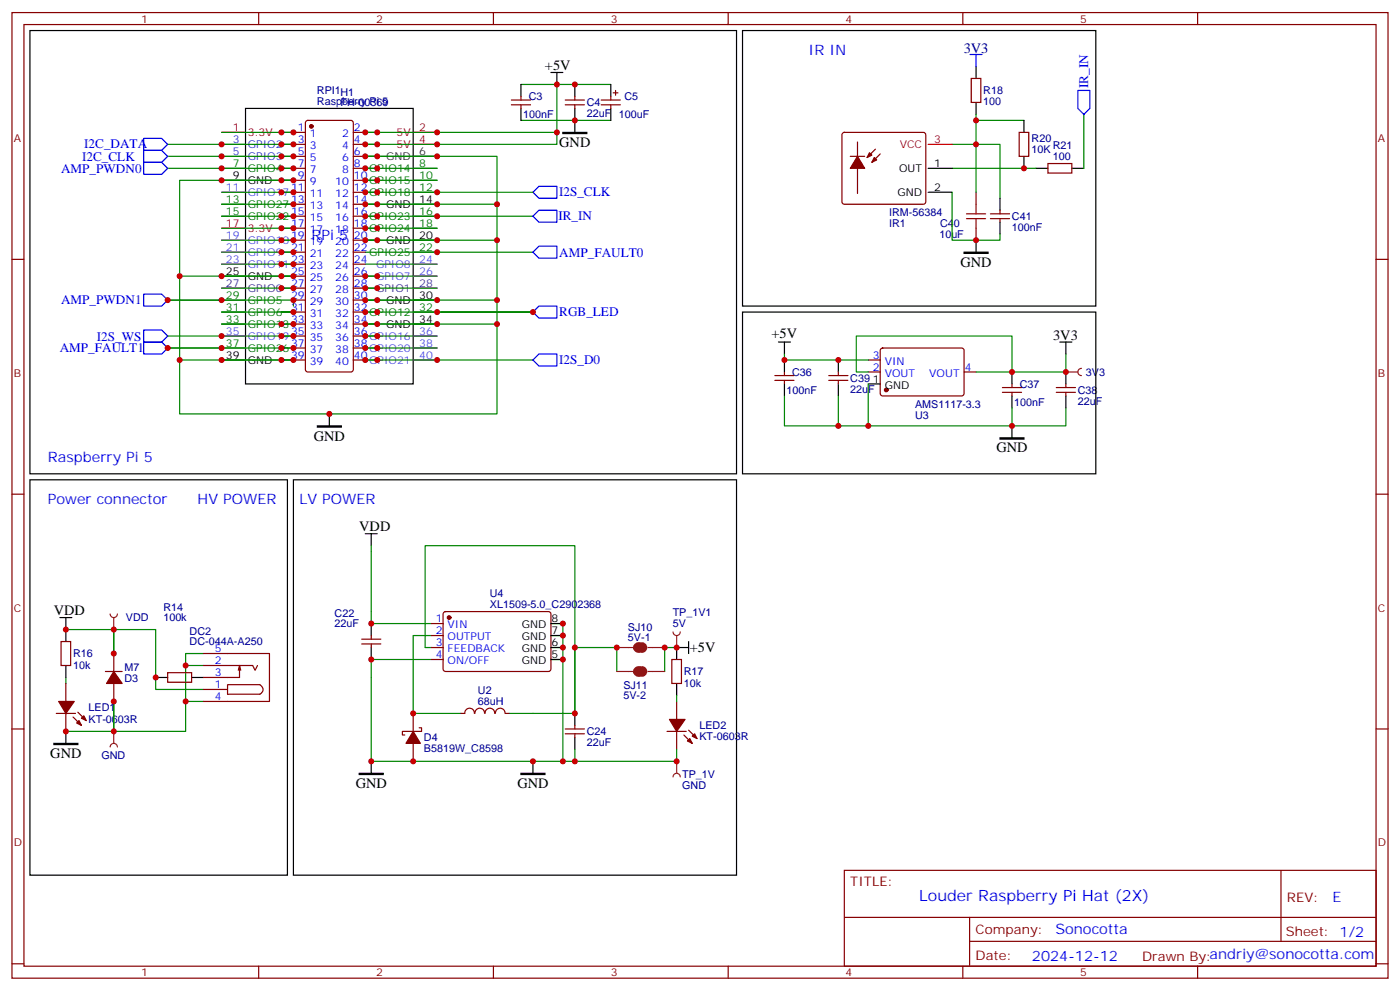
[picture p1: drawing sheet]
<svg xmlns="http://www.w3.org/2000/svg" width="412mm" height="292mm" viewBox="0 0 412 292" stroke-linecap="round" stroke-linejoin="round" font-family="sans-serif">
<g fill="none" stroke="#870000" stroke-width=".35">
<path d="M3.5 3.7h405.4v284.3h-405.4zM7.1 7.2h398.2v277.3h-398.2zM76.2 3.7v3.5M145.3 3.7v3.5M214.5 3.7v3.5M283.6 3.7v3.5M352.8 3.7v3.5M150.6 30.9h5.7M150.6 29.5h5.7M153.5 28.4v1.1M153.5 30.9v1M166.5 30.9h5.7"/>
<path d="M166.5 29.5h5.7M169.3 28.4v1.1M169.3 30.9v1M177.1 30.9h5.6M177.1 29.5h5.6M179.9 28.4v1.1M179.9 30.9v1M180.6 27.3h1.4M181.3 26.6v1.4M3.5 76.4h3.6M405.3 76.4h3.6M3.5 145.5h3.6"/>
<path d="M405.3 145.5h3.6M3.5 214.7h3.6M121.7 210.1v5.3M121.7 218.9v5.3M123.5 214.3h.7v1.1h-5.7v1h.7M405.3 214.7h3.6M248.7 256.3h156.6v28.2h-156.6zM377.3 256.3v20.9M248.7 270.1h156.5M285.6 277.2h119.6M285.6 270.1v14.2M3.5 283.8h3.6"/>
<path d="M76.2 284.5v3.5M145.3 284.5v3.5M214.5 284.5v3.5M283.6 284.5v3.5M352.8 284.5v3.5M405.3 283.8h3.6"/>
</g>
<g fill="none" stroke="#000" stroke-width=".35">
<path d="M8.8 9h208.2v130.5h-208.2zM72.3 31.9h49.4v81.2h-49.4zM153.5 24.9v3.5M153.5 31.9v3.6M162.3 21.3h3.5M164 21.3v3.6M169.3 24.9v3.5M169.3 31.9v7.1M179.9 24.9v3.5M179.9 31.9v3.6M65.3 53.1h7M121.7 60.1h7.1"/>
<path d="M121.7 70.7h7.1M65.3 81.3h7M121.7 88.4h7.1M121.7 95.4h7.1M65.3 106h7M97 121.9v3.5"/>
</g>
<path d="M157 56.6l1.7-1.7h5.3v3.5h-5.3zM42.3 97.2h5.3l1.8 1.8-1.8 1.7h-5.3z" fill="none" stroke="#00f" stroke-width=".35"/>
<path d="M65.3 39h7M121.7 39h7.1M121.7 42.5h7.1M65.3 67.2h7" fill="none" stroke="#f00" stroke-width=".35"/>
<path d="M65.3 42.5h7M65.3 46h7" fill="none" stroke="#06c" stroke-width=".35"/>
<path d="M121.7 46h7.1" fill="none" stroke="#333" stroke-width=".35"/>
<g fill="none" stroke="#060" stroke-width=".35">
<path d="M65.3 49.6h7M121.7 49.6h7.1M121.7 53.1h7.1M121.7 56.6h7.1M65.3 60.1h7M65.3 63.7h7M121.7 63.7h7.1M121.7 67.2h7.1M121.7 74.3h7.1M65.3 88.4h7M65.3 91.9h7M65.3 95.4h7"/>
<path d="M121.7 91.9h7.1M65.3 102.5h7"/>
</g>
<path d="M65.3 56.6h7M65.3 70.7h7M65.3 74.3h7M65.3 77.8h7M121.7 77.8h7.1M65.3 99h7M121.7 81.3h7.1M121.7 99h7.1M121.7 102.5h7.1M121.7 106h7.1" fill="none" stroke="#90f" stroke-width=".35"/>
<path d="M65.3 84.8h7M121.7 84.8h7.1" fill="none" stroke="#609" stroke-width=".35"/>
<g fill="none" stroke="#008700" stroke-width=".35">
<path d="M65.3 39h21.1M107.6 39h56.4M153.5 35.5h26.4M153.5 24.9h26.4M164 24.9v17.6h-56.4M49.4 49.6h37M49.4 46h37M49.4 42.5h37M65.3 53.1h21.1h-33.5v28.2h33.5h-21.1M65.3 56.6h21.1M107.6 56.6h49.4M128.8 46h-21.2h38.8v14.1"/>
<path d="M65.3 67.2h21.1M65.3 63.7h21.1M107.6 67.2h21.2M107.6 63.7h49.4M128.8 70.7h-21.2h38.8v17.7M128.8 60.1h-21.2h38.8v10.6M52.9 81.3v24.7h33.5h-21.1M65.3 95.4h21.1M65.3 84.8h21.1M107.6 81.3h21.2M107.6 99h21.2M128.8 95.4h-21.2h38.8v26.5h-93.5v-15.9"/>
<path d="M128.8 88.4h-21.2h38.8v7M49.4 102.5h37M107.6 106h49.4M107.6 102.5h21.2"/>
</g>
<path d="M165.8 39h7.1v.3h-7.1zM93.5 125.4h7v.4h-7z" fill="#000" stroke="#000" stroke-width=".35"/>
<path d="M121.7 215.4l2.1 3.5h-4.2z" fill="#870000" stroke="#870000" stroke-width=".35"/>
<path d="M198.3 186.1a1.06 1.06 0 0 0 1 1 1.06 1.06 0 0 0 1.1-1M199.3 187.1v3.6" fill="none" stroke="#8c2424" stroke-width=".35"/>
<circle cx="199.3" cy="190.7" r=".18" fill="#8c2424"/>
<path d="M86.4 141.3h130.6v116.4h-130.6zM107.6 157.2h3.5M109.4 157.2v3.5M109.4 183.6v3.5M109.4 190.7v3.5M202.8 190.7h-3.5v3.5M202.8 188.9v3.5M169.3 210.1v3.5M169.3 217.1v3.6M199.3 201.3v3.5M109.4 224.2v3.5M157 224.2v3.5" fill="none" stroke="#000" stroke-width=".35"/>
<path d="M109.4 160.7v1.8M109.4 183.6h17.6M125.2 190.7h1.8M127 194.2h-17.6v30h59.9v-3.5M127 187.1h-5.3v23h14.1M162.3 183.6h3.5v40.6M162.3 187.1h3.5M162.3 190.7h3.5M162.3 194.2h3.5M169.3 190.7v19.4h-19.4" fill="none" stroke="#008700" stroke-width=".35"/>
<path d="M105.8 227.7h7.1v.4h-7.1zM153.5 227.7h7v.4h-7z" fill="#000" stroke="#000" stroke-width=".35"/>
<g fill="none" stroke="#870000" stroke-width=".35">
<path d="M106.5 189.6h5.7M106.5 188.2h5.7M109.4 187.1v1.1M109.4 189.6v1.1M197.9 194.2h2.8v7.1h-2.8zM166.5 216.1h5.7M166.5 214.7h5.7M169.3 213.6v1.1M169.3 216.1v1M196.5 215.4h5.6M199.3 206.6v5.2M199.3 215.4v5.3"/>
<path d="M201.4 216.4l2.5 2.5M202.8 215l2.5 2.5"/>
</g>
<g fill="#870000" stroke="#870000" stroke-width=".35">
<path d="M202.5 218.2l.7-.7 .7 1.4z"/>
<path d="M203.9 216.8l.7-.7 .7 1.4z"/>
<path d="M197.2 211.8h4.6l-2.5 3.6z"/>
</g>
<path d="M198.3 228.8a1.06 1.06 0 0 1 1-1.1 1.06 1.06 0 0 1 1.1 1.1M199.3 224.2v3.5" fill="none" stroke="#8c2424" stroke-width=".35"/>
<circle cx="199.3" cy="224.2" r=".18" fill="#8c2424"/>
<path d="M109.4 162.5v21.1M125.2 190.7v-30h44.1v30h12.4v7M169.3 190.7v19.4M199.3 190.7h-3.5v7M199.3 204.8v1.8M199.3 220.7v3.5h-30" fill="none" stroke="#008700" stroke-width=".35"/>
<path d="M32.5 220a1.06 1.06 0 0 1 1-1.1 1.06 1.06 0 0 1 1.1 1.1M33.5 215.4v3.5" fill="none" stroke="#8c2424" stroke-width=".35"/>
<circle cx="33.5" cy="215.4" r=".18" fill="#8c2424"/>
<path d="M32.5 180.8a1.06 1.06 0 0 0 1 1.1 1.06 1.06 0 0 0 1.1-1.1M33.5 181.9v3.5" fill="none" stroke="#8c2424" stroke-width=".35"/>
<circle cx="33.5" cy="185.4" r=".18" fill="#8c2424"/>
<g fill="none" stroke="#008700" stroke-width=".35">
<path d="M82.9 39h3.5M107.6 39h3.5M287.5 35.5h14.1M287.5 33.7v22.9M319.3 33.7v15.9M82.9 49.6h3.5M82.9 53.1h3.5M82.9 56.6h3.5M82.9 46h3.5M82.9 42.5h3.5M107.6 49.6h21.2M107.6 53.1h21.2"/>
<path d="M107.6 56.6h3.5M107.6 46h3.5M107.6 42.5h3.5M280.5 42.5h14.1v15.9M280.5 49.6h24.7M65.3 60.1h21.1h-3.5M65.3 70.7h21.1M65.3 74.3h21.1M65.3 77.8h21.1M82.9 67.2h3.5M82.9 63.7h3.5M107.6 74.3h49.4"/>
<path d="M107.6 77.8h21.2M107.6 70.7h3.5M107.6 67.2h3.5M107.6 63.7h3.5M107.6 60.1h3.5M49.4 88.4h37v1.7M49.4 99h37M65.3 91.9h21.1h-3.5M82.9 84.8h3.5M82.9 95.4h3.5M82.9 81.3h3.5M107.6 84.8h21.2"/>
<path d="M107.6 91.9h49.4M107.6 99h3.5M107.6 95.4h3.5M107.6 81.3h3.5M107.6 88.4h3.5M49.4 102.5h15.9M82.9 106h3.5M82.9 102.5h3.5M107.6 106h3.5M107.6 102.5h3.5M19.4 185.4h14.1v7M19.4 199.5v1.8"/>
<path d="M33.5 206.6v8.8h-14.1"/>
</g>
<path d="M284 74.3h7v.3h-7zM15.9 218.9h7v.4h-7z" fill="#000" stroke="#000" stroke-width=".35"/>
<g fill="none" stroke="#000" stroke-width=".35">
<path d="M218.7 9h104.1v81.1h-104.1zM287.5 19.6v3.5M287.5 30.2v3.5M301.6 35.5v3.5M294.6 58.4v3.5M301.6 46v3.6M305.2 49.6h3.5M315.7 49.6h3.6M287.5 70.7v3.6M294.6 65.4v3.6M8.8 141.3h75.9v116.4h-75.9zM17.6 181.9h3.6"/>
<path d="M19.4 181.9v7M19.4 196v3.5M162.3 194.2h3.5M162.3 190.7h3.5M162.3 187.1h3.5M162.3 183.6h3.5M19.4 215.4v3.5"/>
</g>
<g fill="#870000" stroke="#870000" stroke-width=".35">
<path d="M23.3 212.2l.7 1.4-1.4-.7z"/>
<path d="M24 211.5l.7-.7 .7 1.4z"/>
<path d="M17.3 206.6h4.6l-2.5 3.5z"/>
<circle cx="132.3" cy="181.9" r=".53"/>
</g>
<g fill="none" stroke="#870000" stroke-width=".35">
<path d="M286.1 23.1h2.8v7.1h-2.8zM300.2 39h2.8v7h-2.8zM287.5 56.6v3.5M308.7 48.2h7v2.8h-7zM287.5 67.2v3.5M291.7 63h5.7M291.7 64.4h5.7M294.6 61.9v1.1M294.6 64.4v1M18 188.9h2.8v7.1h-2.8zM127 183.6h3.5M127 187.1h3.5"/>
<path d="M127 190.7h3.5M127 194.2h3.5M130.8 180.3l.4-.2h30.6l.5 .7-.1 16.5-.6 .4h-30.6l-.5-.7v-16.2zM16.6 210.1h5.6M19.4 201.3v5.3M19.4 210.1v5.3M21.5 211.1l2.5 2.5M22.9 209.7l2.5 2.5M135.8 210.1h1.1M136.9 210.1a1.41 1.41 0 0 1 1.4-1.5 1.41 1.41 0 0 1 1.4 1.5M139.9 210.1a1.41 1.41 0 0 1 1.4-1.6 1.41 1.41 0 0 1 1.4 1.6M142.9 210.1a1.41 1.41 0 0 1 1.4-1.6 1.41 1.41 0 0 1 1.4 1.6"/>
<path d="M145.9 210.1a1.41 1.41 0 0 1 1.5-1.5 1.41 1.41 0 0 1 1.4 1.5M148.9 210.1h1"/>
</g>
<path d="M285.8 16.1h3.5M287.5 16.1v3.5M317.5 26.6h3.5v5.3l-1.7 1.8-1.8-1.8zM42.3 47.8h5.3l1.8 1.8-1.8 1.7h-5.3zM42.3 44.3h5.3l1.8 1.7-1.8 1.8h-5.3zM42.3 40.7h5.3l1.8 1.8-1.8 1.8h-5.3zM42.3 100.7h5.3l1.8 1.8-1.8 1.7h-5.3zM157 106l1.7-1.8h5.3v3.6h-5.3z" fill="none" stroke="#00f" stroke-width=".35"/>
<path d="M188.4 190a.76 .76 0 0 0-1.1 .7 .76 .76 0 0 0 1.1 .7M188.4 197a.76 .76 0 0 0-1.1 .7 .76 .76 0 0 0 1.1 .7M189.1 190a.71 .71 0 0 1 .7 .7 .71 .71 0 0 1-.7 .7M189.1 197a.71 .71 0 0 1 .7 .7 .71 .71 0 0 1-.7 .7" fill="none" stroke="#8c2424" stroke-width="1.8"/>
<path d="M181.7 190.7h4.9M181.7 197.7h4.9M187.3 190.7h2.5M187.3 197.7h2.5M190.9 190.7h4.9M190.9 197.7h4.9" fill="none" stroke="#8c2424" stroke-width=".35"/>
<path d="M284.7 64.4h5.6M284.7 63h5.6M287.5 60.1v2.9M287.5 64.4v2.8" fill="none" stroke="#a10000" stroke-width=".35"/>
<path d="M248.2 39.2l.5-.2h23.3l.5 .2 .2 .5v19.7l-.2 .5-.5 .2h-23.3l-.5-.2-.2-.5v-19.7z" fill="#fff" stroke="#870000" stroke-width=".35"/>
<g fill="none" stroke="#000" stroke-width=".35">
<path d="M273.4 49.6h7.1M273.4 56.6h7.1M229.3 100.7h3.5M231.1 100.7v3.5M231.1 106v3.5M231.1 113.1v3.5M246.9 106v3.5M246.9 113.1v3.5M255.8 113.1h3.5M298.1 109.5v3.6M298.1 116.6v3.5M312.2 100.7h3.5"/>
<path d="M314 100.7v3.5M314 109.5v3.6M314 116.6v3.5M298.1 125.4v3.5M45.9 199.5h3.5M56.4 199.5h3.6"/>
</g>
<path d="M273.4 42.5h7.1" fill="none" stroke="#f00" stroke-width=".35"/>
<g fill="#870000" stroke="#870000" stroke-width=".35">
<path d="M252.6 46l2.1 3.6h-4.2z"/>
<path d="M257.5 46.4l.7 .7-1.4 .7z"/>
<path d="M256.1 45l.7 .7-1.4 .7z"/>
<path d="M33.5 197.7l2.5 3.6h-4.6z"/>
<circle cx="91.7" cy="37.2" r=".53"/>
<circle cx="261.1" cy="114.8" r=".53"/>
</g>
<g fill="none" stroke="#870000" stroke-width=".35">
<path d="M86.4 39h3.6M90.2 35.7l.5-.2h12.7l.5 .2 .2 .5v72.6l-.3 .5-.4 .2h-12.7l-.5-.2-.2-.5v-72.6zM104.1 39h3.5M86.4 46h3.6M86.4 42.5h3.6M86.4 49.6h3.6M86.4 53.1h3.6M86.4 56.6h3.6M104.1 46h3.5M104.1 42.5h3.5M104.1 49.6h3.5M104.1 53.1h3.5"/>
<path d="M104.1 56.6h3.5M250.5 46h4.2M252.6 41.8v15.2M257.9 43.9l-2.5 2.5M259.3 45.3l-2.5 2.5M86.4 60.1h3.6M86.4 63.7h3.6M86.4 67.2h3.6M86.4 77.8h3.6M86.4 70.7h3.6M86.4 74.3h3.6M104.1 60.1h3.5"/>
<path d="M104.1 63.7h3.5M104.1 67.2h3.5M104.1 77.8h3.5M104.1 70.7h3.5M104.1 74.3h3.5M86.4 99h3.6M86.4 95.4h3.6M86.4 91.9h3.6M86.4 88.4h3.6M86.4 84.8h3.6M86.4 81.3h3.6M104.1 99h3.5"/>
<path d="M104.1 95.4h3.5M104.1 91.9h3.5M104.1 88.4h3.5M104.1 84.8h3.5M104.1 81.3h3.5M86.4 106h3.6M86.4 102.5h3.6M104.1 106h3.5M104.1 102.5h3.5M228.2 112h5.7M228.2 110.6h5.7M231.1 109.5v1.1"/>
<path d="M231.1 112v1.1M244.1 112h5.7M244.1 110.6h5.7M246.9 109.5v1.1M246.9 112v1.1M255.8 106h3.5M255.8 109.5h3.5M259.5 102.7l.5-.2h23.6l.4 .7-.1 13-.6 .4-23.6-.1-.4-.6v-12.7zM284 109.5h3.5M295.3 115.5h5.6M295.3 114.1h5.6M298.1 113.1v1"/>
<path d="M298.1 115.5v1.1M311.1 115.5h5.7M311.1 114.1h5.7M314 113.1v1M314 115.5v1.1M31 197.7h5M33.5 192.4v5.3M49.4 198.1h7v2.8h-7zM60 192.4h19.4v14.2h-19.4M60 196h14.4l.7 1.4 .7-1.4M70.6 196v3.5h-10.6M70.6 196l-.4 1.4"/>
<path d="M70.6 196l.3 1.4M33.5 201.3v5.3M60 203h7M67 201.6l9.7 .1a1.6 1.6 0 0 1 .5 2.1l-.6 .6h-9.6z"/>
</g>
<g fill="none" stroke="#008700" stroke-width=".35">
<path d="M280.5 56.6v14.1h14.1v-1.7M128.8 91.9h28.2M231.1 104.2v1.8h24.7M231.1 116.6v8.8h24.7M246.9 116.6v8.8M255.8 113.1v12.3h58.2v-5.3M255.8 109.5h-3.6v-10.5h45.9v10.5M314 104.2v5.3h-26.5M298.1 120.1v5.3M33.5 192.4v-7h12.4v17.6h14.1M54.7 196h5.3M60 192.4h-5.3v14.2"/>
<path d="M33.5 206.6v8.8h21.2v-8.8h5.3"/>
</g>
<path d="M157 63.7l1.7-1.8h5.3v3.5h-5.3zM157 91.9l1.7-1.8h5.3v3.6h-5.3z" fill="none" stroke="#00f" stroke-width=".35"/>
<path d="M294.6 128.9h7v.4h-7z" fill="#000" stroke="#000" stroke-width=".35"/>
<path d="M314 109.5h3.5M318.6 108.5a1.06 1.06 0 0 0-1.1 1 1.06 1.06 0 0 0 1.1 1.1" fill="none" stroke="#8c2424" stroke-width=".35"/>
<circle cx="314" cy="109.5" r=".18" fill="#8c2424"/>
<path d="M218.7 91.9h104.1v47.6h-104.1z" fill="none" stroke="#000" stroke-width=".35"/>
<path d="M157 74.3l1.7-1.8h5.3v3.5h-5.3zM42.3 86.6h5.3l1.8 1.8-1.8 1.7h-5.3z" fill="none" stroke="#00f" stroke-width=".35"/>
<path d="M49.4 88.4h15.9" fill="none" stroke="#008700" stroke-width=".35"/>
<g fill="#c00">
<circle cx="169.3" cy="24.9" r=".88"/>
<circle cx="169.3" cy="35.5" r=".88"/>
<circle cx="164" cy="24.9" r=".88"/>
<circle cx="164" cy="39" r=".88"/>
<circle cx="128.8" cy="39" r=".88"/>
<circle cx="128.8" cy="42.5" r=".88"/>
<circle cx="111.1" cy="95.4" r=".88"/>
<circle cx="52.9" cy="106" r=".88"/>
<circle cx="128.8" cy="95.4" r=".88"/>
<circle cx="146.4" cy="95.4" r=".88"/>
<circle cx="97" cy="121.9" r=".88"/>
<circle cx="111.1" cy="88.4" r=".88"/>
<circle cx="128.8" cy="88.4" r=".88"/>
<circle cx="146.4" cy="88.4" r=".88"/>
<circle cx="111.1" cy="70.7" r=".88"/>
<circle cx="128.8" cy="70.7" r=".88"/>
<circle cx="146.4" cy="70.7" r=".88"/>
<circle cx="111.1" cy="60.1" r=".88"/>
<circle cx="128.8" cy="60.1" r=".88"/>
<circle cx="146.4" cy="60.1" r=".88"/>
<circle cx="111.1" cy="46" r=".88"/>
<circle cx="128.8" cy="46" r=".88"/>
<circle cx="82.9" cy="53.1" r=".88"/>
<circle cx="82.9" cy="81.3" r=".88"/>
<circle cx="65.3" cy="81.3" r=".88"/>
<circle cx="65.3" cy="53.1" r=".88"/>
<circle cx="52.9" cy="81.3" r=".88"/>
<circle cx="82.9" cy="106" r=".88"/>
<circle cx="65.3" cy="106" r=".88"/>
<circle cx="65.3" cy="49.6" r=".88"/>
<circle cx="65.3" cy="46" r=".88"/>
<circle cx="65.3" cy="42.5" r=".88"/>
<circle cx="128.8" cy="106" r=".88"/>
<circle cx="128.8" cy="63.7" r=".88"/>
<circle cx="128.8" cy="56.6" r=".88"/>
<circle cx="121.7" cy="224.2" r=".88"/>
<circle cx="121.7" cy="210.1" r=".88"/>
<circle cx="199.3" cy="224.2" r=".88"/>
<circle cx="199.3" cy="190.7" r=".88"/>
<circle cx="169.3" cy="210.1" r=".88"/>
<circle cx="157" cy="224.2" r=".88"/>
<circle cx="109.4" cy="224.2" r=".88"/>
<circle cx="165.8" cy="224.2" r=".88"/>
<circle cx="165.8" cy="187.1" r=".88"/>
<circle cx="165.8" cy="190.7" r=".88"/>
<circle cx="165.8" cy="194.2" r=".88"/>
<circle cx="109.4" cy="183.6" r=".88"/>
<circle cx="109.4" cy="194.2" r=".88"/>
<circle cx="169.3" cy="224.2" r=".88"/>
<circle cx="169.3" cy="190.7" r=".88"/>
<circle cx="19.4" cy="185.4" r=".88"/>
<circle cx="19.4" cy="215.4" r=".88"/>
<circle cx="165.8" cy="183.6" r=".88"/>
<circle cx="111.1" cy="81.3" r=".88"/>
<circle cx="128.8" cy="91.9" r=".88"/>
<circle cx="33.5" cy="185.4" r=".88"/>
<circle cx="65.3" cy="99" r=".88"/>
<circle cx="33.5" cy="215.4" r=".88"/>
<circle cx="82.9" cy="102.5" r=".88"/>
<circle cx="82.9" cy="99" r=".88"/>
<circle cx="82.9" cy="95.4" r=".88"/>
<circle cx="82.9" cy="84.8" r=".88"/>
<circle cx="82.9" cy="77.8" r=".88"/>
<circle cx="82.9" cy="74.3" r=".88"/>
<circle cx="82.9" cy="70.7" r=".88"/>
<circle cx="82.9" cy="67.2" r=".88"/>
<circle cx="82.9" cy="63.7" r=".88"/>
<circle cx="82.9" cy="56.6" r=".88"/>
<circle cx="82.9" cy="49.6" r=".88"/>
<circle cx="82.9" cy="46" r=".88"/>
<circle cx="82.9" cy="42.5" r=".88"/>
<circle cx="82.9" cy="39" r=".88"/>
<circle cx="111.1" cy="39" r=".88"/>
<circle cx="111.1" cy="42.5" r=".88"/>
<circle cx="111.1" cy="49.6" r=".88"/>
<circle cx="111.1" cy="53.1" r=".88"/>
<circle cx="111.1" cy="56.6" r=".88"/>
<circle cx="111.1" cy="63.7" r=".88"/>
<circle cx="111.1" cy="67.2" r=".88"/>
<circle cx="111.1" cy="84.8" r=".88"/>
<circle cx="111.1" cy="91.9" r=".88"/>
<circle cx="111.1" cy="99" r=".88"/>
<circle cx="111.1" cy="102.5" r=".88"/>
<circle cx="111.1" cy="106" r=".88"/>
<circle cx="86.4" cy="106" r=".88"/>
<circle cx="86.4" cy="102.5" r=".88"/>
<circle cx="86.4" cy="99" r=".88"/>
<circle cx="86.4" cy="95.4" r=".88"/>
<circle cx="86.4" cy="84.8" r=".88"/>
<circle cx="86.4" cy="81.3" r=".88"/>
<circle cx="86.4" cy="53.1" r=".88"/>
<circle cx="86.4" cy="77.8" r=".88"/>
<circle cx="86.4" cy="74.3" r=".88"/>
<circle cx="86.4" cy="70.7" r=".88"/>
<circle cx="86.4" cy="67.2" r=".88"/>
<circle cx="86.4" cy="63.7" r=".88"/>
<circle cx="86.4" cy="56.6" r=".88"/>
<circle cx="86.4" cy="49.6" r=".88"/>
<circle cx="86.4" cy="46" r=".88"/>
<circle cx="86.4" cy="42.5" r=".88"/>
<circle cx="86.4" cy="39" r=".88"/>
<circle cx="107.6" cy="39" r=".88"/>
<circle cx="107.6" cy="42.5" r=".88"/>
<circle cx="107.6" cy="46" r=".88"/>
<circle cx="107.6" cy="49.6" r=".88"/>
<circle cx="107.6" cy="53.1" r=".88"/>
<circle cx="107.6" cy="56.6" r=".88"/>
<circle cx="107.6" cy="60.1" r=".88"/>
<circle cx="107.6" cy="63.7" r=".88"/>
<circle cx="107.6" cy="67.2" r=".88"/>
<circle cx="107.6" cy="70.7" r=".88"/>
<circle cx="107.6" cy="81.3" r=".88"/>
<circle cx="107.6" cy="84.8" r=".88"/>
<circle cx="107.6" cy="88.4" r=".88"/>
<circle cx="107.6" cy="91.9" r=".88"/>
<circle cx="107.6" cy="95.4" r=".88"/>
<circle cx="107.6" cy="99" r=".88"/>
<circle cx="107.6" cy="102.5" r=".88"/>
<circle cx="107.6" cy="106" r=".88"/>
<circle cx="181.7" cy="190.7" r=".88"/>
<circle cx="195.8" cy="190.7" r=".88"/>
<circle cx="65.3" cy="102.5" r=".88"/>
<circle cx="49.4" cy="102.5" r=".88"/>
<circle cx="287.5" cy="35.5" r=".88"/>
<circle cx="301.6" cy="49.6" r=".88"/>
<circle cx="287.5" cy="42.5" r=".88"/>
<circle cx="287.5" cy="70.7" r=".88"/>
<circle cx="86.4" cy="60.1" r=".88"/>
<circle cx="86.4" cy="88.4" r=".88"/>
<circle cx="86.4" cy="91.9" r=".88"/>
<circle cx="157" cy="91.9" r=".88"/>
<circle cx="54.7" cy="196" r=".88"/>
<circle cx="54.7" cy="206.6" r=".88"/>
<circle cx="45.9" cy="199.5" r=".88"/>
<circle cx="33.5" cy="206.6" r=".88"/>
<circle cx="33.5" cy="192.4" r=".88"/>
<circle cx="298.1" cy="109.5" r=".88"/>
<circle cx="298.1" cy="125.4" r=".88"/>
<circle cx="231.1" cy="106" r=".88"/>
<circle cx="246.9" cy="106" r=".88"/>
<circle cx="255.8" cy="125.4" r=".88"/>
<circle cx="246.9" cy="125.4" r=".88"/>
<circle cx="314" cy="109.5" r=".88"/>
<circle cx="65.3" cy="88.4" r=".88"/>
<circle cx="49.4" cy="88.4" r=".88"/>
<circle cx="128.8" cy="74.3" r=".88"/>
</g>
<text font-size="4.6" fill="#00f" x="270.8" y="265.3">Louder Raspberry Pi Hat (2X)</text>
<g font-size="4.2" fill="#00f">
<text x="238.1" y="16.1">IR IN</text>
<text x="91.7" y="70.7">RPi 5</text>
<text x="14.1" y="136">Raspberry Pi 5</text>
<text x="14.1" y="148.3">Power connector</text>
<text x="58.2" y="148.3">HV POWER</text>
<text x="88.2" y="148.3">LV POWER</text>
<text x="392.5" y="265.6">E</text>
<text x="310.9" y="275.1">Sonocotta</text>
<text x="304" y="282.9">2024-12-12</text>
</g>
<text font-size="4.2" fill="#000080" x="283.9" y="15.7">3V3</text>
<g font-size="4.2">
<text x="160.5" y="20.6">+5V</text>
<text x="164.7" y="43.3">GND</text>
<text x="282.9" y="78.5">GND</text>
<text x="227.3" y="99.6">+5V</text>
<text x="310.2" y="100">3V3</text>
<text x="92.4" y="129.7">GND</text>
<text x="293.5" y="133.2">GND</text>
<text x="105.8" y="156.5">VDD</text>
<text x="15.9" y="181.2">VDD</text>
<text x="203.2" y="192">+5V</text>
<text x="14.8" y="223.1">GND</text>
<text x="104.8" y="232">GND</text>
<text x="152.4" y="232">GND</text>
</g>
<g font-size="3.9" fill="#00f">
<text x="320.5" y="25.9" transform="rotate(-90 320.5 25.9)">IR_IN</text>
<text x="24.2" y="47.3">I2C_CLK</text>
<text x="24.8" y="43.7">I2C_DATA</text>
<text x="18" y="50.8">AMP_PWDN0</text>
<text x="164.7" y="57.7">I2S_CLK</text>
<text x="164.5" y="64.9">IR_IN</text>
<text x="164.7" y="75.6">AMP_FAULT0</text>
<text x="18" y="89.7">AMP_PWDN1</text>
<text x="164.7" y="93.2">RGB_LED</text>
<text x="28.6" y="100.4">I2S_WS</text>
<text x="17.6" y="103.7">AMP_FAULT1</text>
<text x="164.7" y="107.2">I2S_D0</text>
</g>
<g font-size="3.9" fill="#800">
<text x="250.5" y="260.9">TITLE:</text>
<text x="379.1" y="265.6">REV:</text>
<text x="287.4" y="275.1">Company:</text>
<text x="378.7" y="275.7">Sheet: 1/2</text>
<text x="287.4" y="282.8">Date:</text>
<text x="336.4" y="282.8">Drawn By:andriy@sonocotta.com</text>
</g>
<g font-size="3.2" fill="#800">
<text x="41.6" y="6.7">1</text>
<text x="110.8" y="6.7">2</text>
<text x="179.9" y="6.7">3</text>
<text x="249.1" y="6.7">4</text>
<text x="318.2" y="6.7">5</text>
<text x="4.1" y="41.8">A</text>
<text x="405.9" y="41.8">A</text>
<text x="4.1" y="110.9">B</text>
<text x="405.9" y="110.9">B</text>
<text x="4.1" y="180.1">C</text>
<text x="405.9" y="180.1">C</text>
<text x="4.1" y="249.2">D</text>
<text x="405.9" y="249.2">D</text>
<text x="41.6" y="287.5">1</text>
<text x="110.8" y="287.5">2</text>
<text x="179.9" y="287.5">3</text>
<text x="249.1" y="287.5">4</text>
<text x="318.2" y="287.5">5</text>
</g>
<g font-size="3.2" fill="#000080">
<text x="93.4" y="27.8">RPI1H1</text>
<text x="155.7" y="29.5">C3</text>
<text x="184" y="29.5">C5</text>
<text x="289.6" y="27.7">R18</text>
<text x="93.4" y="30.9">Raspberry Pi 5</text>
<text x="100.3" y="31.3">FH-00369</text>
<text x="154.1" y="34.8">100nF</text>
<text x="172.9" y="34.5">22uF</text>
<text x="172.9" y="31.3">C4</text>
<text x="182.3" y="34.8">100uF</text>
<text x="289.6" y="30.9">100</text>
<text x="303.9" y="41.9">R20</text>
<text x="303.9" y="45.1">10K</text>
<text x="310.1" y="47.1">100</text>
<text x="310.1" y="43.9">R21</text>
<text x="261.9" y="63.7">IRM-56384</text>
<text x="298.1" y="64.8">C41</text>
<text x="261.9" y="66.9">IR1</text>
<text x="276.7" y="70.1">10uF</text>
<text x="276.9" y="66.9">C40</text>
<text x="298.1" y="68">100nF</text>
<text x="233.3" y="110.7">C36</text>
<text x="250.5" y="112.4">C39</text>
<text x="319.9" y="110.7">3V3</text>
<text x="231.7" y="116">100nF</text>
<text x="250.5" y="115.6">22uF</text>
<text x="298.7" y="119.5">100nF</text>
<text x="300.4" y="114.2">C37</text>
<text x="317.5" y="119.2">22uF</text>
<text x="317.5" y="116">C38</text>
<text x="269.5" y="120.2">AMS1117-3.3</text>
<text x="269.5" y="123.3">U3</text>
<text x="48.1" y="179.8">R14</text>
<text x="144.3" y="179">XL1509-5.0_C2902368</text>
<text x="144.3" y="175.8">U4</text>
<text x="37.1" y="183">VDD</text>
<text x="48.1" y="183">100k</text>
<text x="98.6" y="184.8">22uF</text>
<text x="98.6" y="181.6">C22</text>
<text x="185" y="185.8">SJ10</text>
<text x="198.2" y="184.7">5V</text>
<text x="198.2" y="181.5">TP_1V1</text>
<text x="55.9" y="190">DC-044A-A250</text>
<text x="55.9" y="186.9">DC2</text>
<text x="185" y="188.9">5V-1</text>
<text x="21.5" y="196.9">10k</text>
<text x="21.5" y="193.6">R16</text>
<text x="36.7" y="197.6">M7</text>
<text x="36.7" y="200.8">D3</text>
<text x="183.6" y="202.8">SJ11</text>
<text x="201.4" y="202.2">10k</text>
<text x="201.4" y="198.9">R17</text>
<text x="26.1" y="209.5">LED1</text>
<text x="140.8" y="207.5">68uH</text>
<text x="140.8" y="204.3">U2</text>
<text x="183.6" y="205.9">5V-2</text>
<text x="26.1" y="212.8">KT-0603R</text>
<text x="206" y="214.8">LED2</text>
<text x="124.9" y="221.4">B5819W_C8598</text>
<text x="124.9" y="218.3">D4</text>
<text x="172.9" y="219.7">22uF</text>
<text x="172.9" y="216.5">C24</text>
<text x="206" y="218">KT-0603R</text>
<text x="29.9" y="223.6">GND</text>
<text x="201" y="232.4">GND</text>
<text x="201" y="229.2">TP_1V</text>
</g>
<g font-size="3.2" fill="#f00">
<text x="68.5" y="38.6">1</text>
<text x="73" y="40">3.3V</text>
<text x="116.8" y="40">5V</text>
<text x="123.5" y="38.6">2</text>
<text x="116.8" y="43.6">5V</text>
<text x="123.5" y="42.2">4</text>
<text x="265" y="43.6">VCC</text>
<text x="275.2" y="42.2">3</text>
<text x="66.5" y="66.9">17</text>
<text x="73" y="68.3">3.3V</text>
</g>
<g font-size="3.2" fill="#00f">
<text x="87.8" y="38.6">1</text>
<text x="91.3" y="40.4">1</text>
<text x="100.7" y="40.4">2</text>
<text x="104.2" y="38.6">2</text>
<text x="87.8" y="42.2">3</text>
<text x="87.8" y="45.7">5</text>
<text x="91.3" y="43.9">3</text>
<text x="91.3" y="47.4">5</text>
<text x="100.7" y="47.4">6</text>
<text x="100.7" y="43.9">4</text>
<text x="104.2" y="45.7">6</text>
<text x="104.2" y="42.2">4</text>
<text x="87.8" y="49.2">7</text>
<text x="87.8" y="52.7">9</text>
<text x="91.3" y="51">7</text>
<text x="100.7" y="51">8</text>
<text x="104.2" y="52.7">10</text>
<text x="104.2" y="49.2">8</text>
<text x="85.7" y="56.3">11</text>
<text x="85.7" y="59.8">13</text>
<text x="91.3" y="54.5">9</text>
<text x="91.3" y="58">11</text>
<text x="98.7" y="58">12</text>
<text x="98.7" y="54.5">10</text>
<text x="104.2" y="59.8">14</text>
<text x="104.2" y="56.3">12</text>
<text x="85.7" y="63.3">15</text>
<text x="91.3" y="61.6">13</text>
<text x="91.3" y="65.1">15</text>
<text x="98.7" y="65.1">16</text>
<text x="98.7" y="61.6">14</text>
<text x="104.2" y="63.3">16</text>
<text x="85.7" y="66.9">17</text>
<text x="85.7" y="70.4">19</text>
<text x="91.3" y="68.6">17</text>
<text x="98.7" y="68.6">18</text>
<text x="104.2" y="70.4">20</text>
<text x="104.2" y="66.9">18</text>
<text x="85.7" y="73.9">21</text>
<text x="85.7" y="77.4">23</text>
<text x="91.3" y="72.1">19</text>
<text x="91.3" y="75.7">21</text>
<text x="98.7" y="75.7">22</text>
<text x="98.7" y="72.1">20</text>
<text x="104.2" y="77.4">24</text>
<text x="104.2" y="73.9">22</text>
<text x="85.7" y="81">25</text>
<text x="91.3" y="79.2">23</text>
<text x="91.3" y="82.7">25</text>
<text x="98.7" y="82.7">26</text>
<text x="98.7" y="79.2">24</text>
<text x="104.2" y="81">26</text>
<text x="85.7" y="84.5">27</text>
<text x="85.7" y="88">29</text>
<text x="91.3" y="86.3">27</text>
<text x="91.3" y="89.8">29</text>
<text x="98.7" y="89.8">30</text>
<text x="98.7" y="86.3">28</text>
<text x="104.2" y="88">30</text>
<text x="104.2" y="84.5">28</text>
<text x="85.7" y="91.5">31</text>
<text x="85.7" y="95.1">33</text>
<text x="91.3" y="93.3">31</text>
<text x="98.7" y="93.3">32</text>
<text x="104.2" y="95.1">34</text>
<text x="104.2" y="91.5">32</text>
<text x="85.7" y="98.6">35</text>
<text x="91.3" y="96.8">33</text>
<text x="91.3" y="100.4">35</text>
<text x="98.7" y="100.4">36</text>
<text x="98.7" y="96.8">34</text>
<text x="104.2" y="98.6">36</text>
<text x="85.7" y="102.1">37</text>
<text x="85.7" y="105.7">39</text>
<text x="91.3" y="103.9">37</text>
<text x="91.3" y="107.4">39</text>
<text x="98.7" y="107.4">40</text>
<text x="98.7" y="103.9">38</text>
<text x="104.2" y="105.7">40</text>
<text x="104.2" y="102.1">38</text>
<text x="257.1" y="105.7">3</text>
<text x="260.6" y="107.4">VIN</text>
<text x="257.1" y="109.2">2</text>
<text x="260.6" y="110.9">VOUT</text>
<text x="273.7" y="110.9">VOUT</text>
<text x="284.2" y="109.2">4</text>
<text x="128.3" y="183.3">1</text>
<text x="131.8" y="185">VIN</text>
<text x="128.3" y="186.8">2</text>
<text x="128.3" y="190.3">3</text>
<text x="131.8" y="188.6">OUTPUT</text>
<text x="63.2" y="192.1">5</text>
<text x="63.2" y="195.6">2</text>
<text x="128.3" y="193.9">4</text>
<text x="131.8" y="192.1">FEEDBACK</text>
<text x="131.8" y="195.6">ON/OFF</text>
<text x="63.2" y="199.1">3</text>
<text x="63.2" y="202.7">1</text>
<text x="63.2" y="206.2">4</text>
</g>
<g font-size="3.2" fill="#06c">
<text x="68.5" y="42.2">3</text>
<text x="68.5" y="45.7">5</text>
<text x="73" y="43.6">GPIO2</text>
<text x="73" y="47.1">GPIO3</text>
</g>
<g font-size="3.2" fill="#333">
<text x="113.7" y="47.1">GND</text>
<text x="123.5" y="45.7">6</text>
</g>
<g font-size="3.2" fill="#060">
<text x="68.5" y="49.2">7</text>
<text x="73" y="50.6">GPIO4</text>
<text x="108.8" y="50.6">GPIO14</text>
<text x="123.5" y="49.2">8</text>
<text x="123.5" y="52.7">10</text>
<text x="66.5" y="59.8">13</text>
<text x="108.8" y="54.2">GPIO15</text>
<text x="108.8" y="57.7">GPIO18</text>
<text x="123.5" y="56.3">12</text>
<text x="66.5" y="63.3">15</text>
<text x="73" y="61.2">GPIO27</text>
<text x="73" y="64.7">GPIO22</text>
<text x="108.8" y="64.7">GPIO23</text>
<text x="123.5" y="63.3">16</text>
<text x="108.8" y="68.3">GPIO24</text>
<text x="123.5" y="66.9">18</text>
<text x="108.8" y="75.3">GPIO25</text>
<text x="123.5" y="73.9">22</text>
<text x="66.5" y="88">29</text>
<text x="73" y="89.4">GPIO5</text>
<text x="66.5" y="91.5">31</text>
<text x="66.5" y="95.1">33</text>
<text x="73" y="93">GPIO6</text>
<text x="108.8" y="93">GPIO12</text>
<text x="123.5" y="91.5">32</text>
<text x="73" y="96.5">GPIO13</text>
<text x="66.5" y="102.1">37</text>
<text x="73" y="103.5">GPIO26</text>
</g>
<g font-size="3.2">
<text x="68.5" y="52.7">9</text>
<text x="264.9" y="50.6">OUT</text>
<text x="275.2" y="49.2">1</text>
<text x="73" y="54.2">GND</text>
<text x="123.5" y="59.8">14</text>
<text x="264.4" y="57.7">GND</text>
<text x="275.2" y="56.3">2</text>
<text x="113.7" y="61.2">GND</text>
<text x="113.7" y="71.8">GND</text>
<text x="123.5" y="70.4">20</text>
<text x="66.5" y="81">25</text>
<text x="73" y="82.4">GND</text>
<text x="113.7" y="89.4">GND</text>
<text x="123.5" y="88">30</text>
<text x="123.5" y="95.1">34</text>
<text x="113.7" y="96.5">GND</text>
<text x="66.5" y="105.7">39</text>
<text x="73" y="107.1">GND</text>
<text x="257.1" y="112.7">1</text>
<text x="260.6" y="114.5">GND</text>
<text x="153.7" y="185">GND</text>
<text x="162.5" y="183.3">8</text>
<text x="153.7" y="188.6">GND</text>
<text x="162.5" y="190.3">6</text>
<text x="162.5" y="186.8">7</text>
<text x="153.7" y="195.6">GND</text>
<text x="153.7" y="192.1">GND</text>
<text x="162.5" y="193.9">5</text>
</g>
<g font-size="3.2" fill="#90f">
<text x="66.5" y="56.3">11</text>
<text x="73" y="57.7">GPIO17</text>
<text x="66.5" y="70.4">19</text>
<text x="73" y="71.8">GPIO10</text>
<text x="66.5" y="73.9">21</text>
<text x="66.5" y="77.4">23</text>
<text x="73" y="75.3">GPIO9</text>
<text x="123.5" y="77.4">24</text>
<text x="73" y="78.8">GPIO11</text>
<text x="110.8" y="78.8">GPIO8</text>
<text x="110.8" y="82.4">GPIO7</text>
<text x="123.5" y="81">26</text>
<text x="66.5" y="98.6">35</text>
<text x="73" y="100">GPIO19</text>
<text x="108.8" y="100">GPIO16</text>
<text x="123.5" y="98.6">36</text>
<text x="108.8" y="103.5">GPIO20</text>
<text x="108.8" y="107.1">GPIO21</text>
<text x="123.5" y="102.1">38</text>
<text x="123.5" y="105.7">40</text>
</g>
<g font-size="3.2" fill="#609">
<text x="66.5" y="84.5">27</text>
<text x="73" y="85.9">GPIO0</text>
<text x="110.8" y="85.9">GPIO1</text>
<text x="123.5" y="84.5">28</text>
</g>
</svg>
